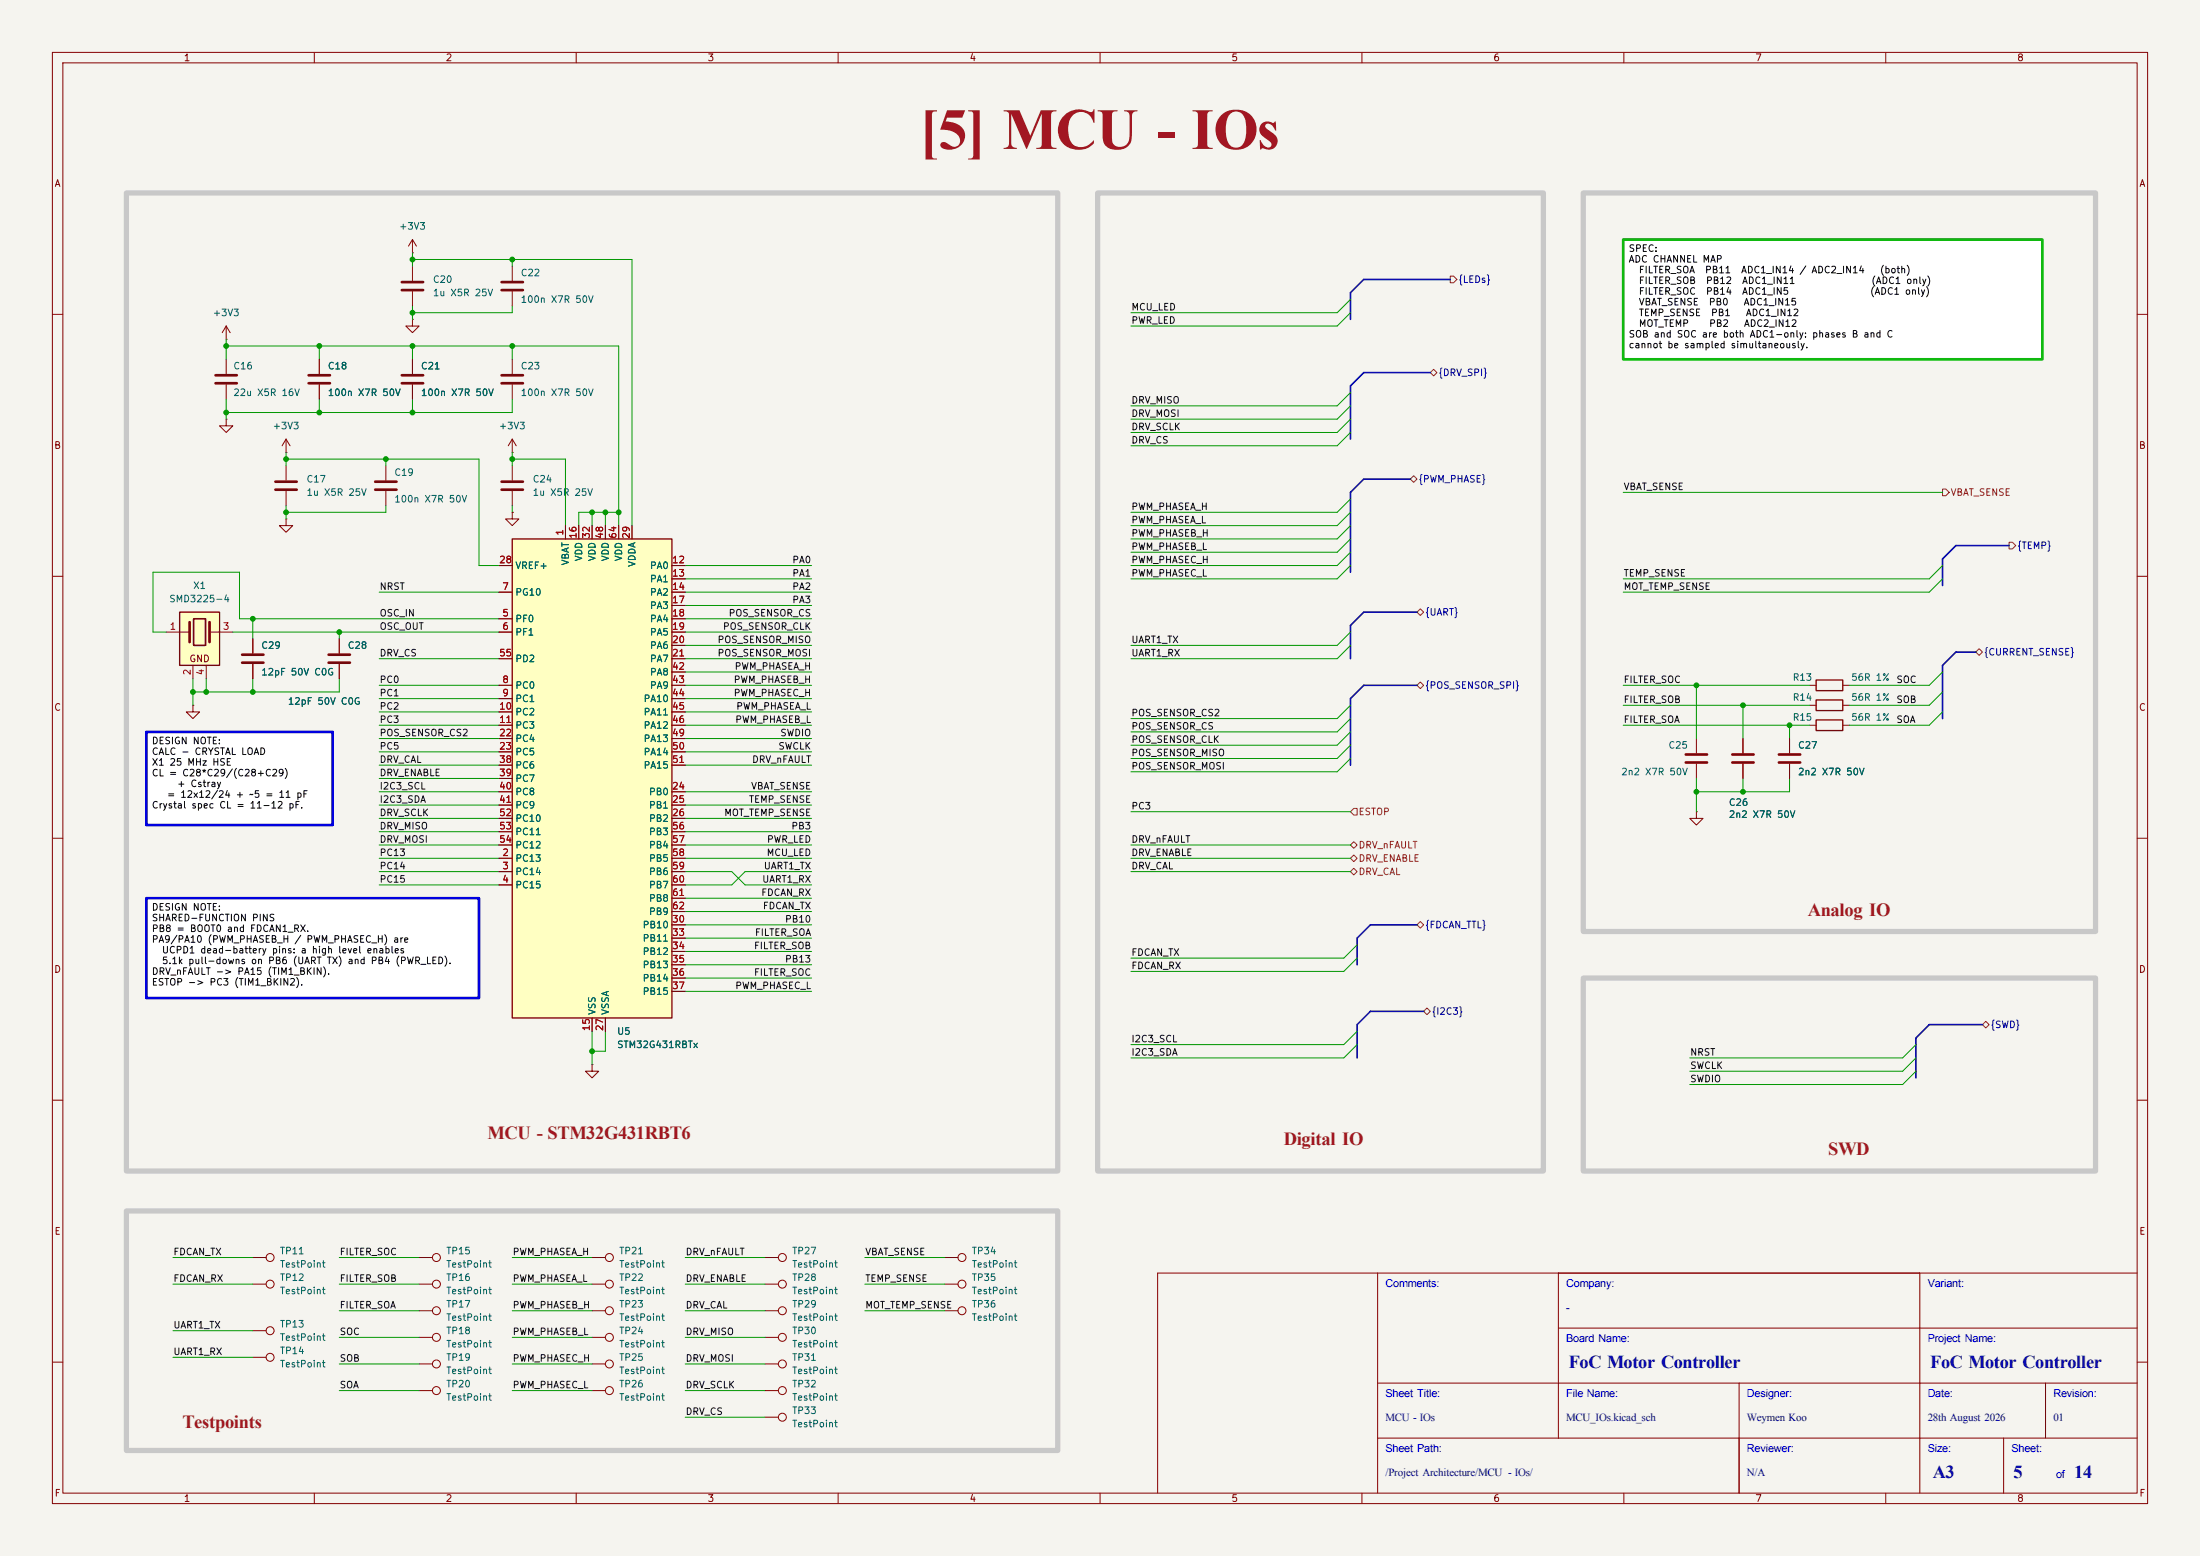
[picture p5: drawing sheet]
<svg xmlns="http://www.w3.org/2000/svg" width="420mm" height="297mm" viewBox="0 0 420 297" stroke-linecap="round" stroke-linejoin="round" font-family="sans-serif">
<path d="M0 0h420v297h-420z" fill="#f5f4ef" stroke="#f5f4ef" stroke-width=".19"/>
<g fill="none" stroke="#840000" stroke-width=".19">
<path d="M10 10h400v277h-400zM12 12h396v273h-396zM60 10v2M110 10v2M160 10v2M210 10v2M260 10v2M310 10v2M360 10v2M10 60h2M408 60h2M10 110h2"/>
<path d="M408 110h2M10 160h2M408 160h2M10 210h2M408 210h2M263 243v42M297.5 253.5h110.5M297.5 243v31.5M366.5 243v42M408 243h-187v42M10 260h2M263 274.5h145"/>
<path d="M263 264h145M332 264v21M382.5 274.5v10.5M390.5 264v10.5M408 260h2M60 285v2M110 285v2M160 285v2M210 285v2M260 285v2M310 285v2M360 285v2"/>
</g>
<g fill="#fff">
<path d="M309.9 45.7h80v22.9h-80z"/>
<path d="M27.9 171.5h63.5v19h-63.5z"/>
<path d="M27.9 139.7h35.6v17.8h-35.6z"/>
</g>
<g fill="none" stroke="#840000" stroke-width=".19">
<path d="M78.7 48.3h.1M78.7 45.7l-.7 1.3M78.7 45.7l.8 1.3M78.7 45.7v2.6M97.8 50.8v2.8M97.8 55.6v2.8M43.2 68.6v2.8M43.2 73.4v2.8M61 68.6v2.8M61 73.4v2.8M97.8 68.6v2.8M97.8 73.4v2.8"/>
<path d="M43.2 80v1.3h1.2l-1.2 1.3-1.3-1.3h1.3M43.2 80h.1M54.6 99.1v1.2h1.3l-1.3 1.3-1.3-1.3h1.3M54.6 99.1h.1M54.6 86.4h.1M54.6 83.8l-.8 1.3M54.6 83.8l.8 1.3M54.6 83.8v2.6M54.6 88.9v2.8M54.6 93.7v2.8M73.7 88.9v2.8M73.7 93.7v2.8"/>
<path d="M97.8 86.4h.1M97.8 97.8v1.3h1.3l-1.3 1.2-1.3-1.2h1.3M97.8 97.8h.1M97.8 83.8l-.8 1.3M97.8 83.8l.8 1.3M97.8 83.8v2.6M97.8 88.9v2.8M97.8 93.7v2.8M36.8 134.6v1.3h-1.2l1.2 1.3 1.3-1.3h-1.3M36.8 134.6h.1M48.3 121.9v2.8M48.3 126.7v2.8"/>
<path d="M64.8 121.9v2.8M64.8 126.7v2.8M323.8 154.9v1.3h1.3l-1.3 1.3-1.2-1.3h1.2M323.8 154.9h.1M323.8 141v2.8M323.8 145.8v2.8M332.7 141v2.8M332.7 145.8v2.8M48.3 245.1h2.5M48.3 259.1h2.5M48.3 254h2.5M146 250.2h2.6"/>
<path d="M146 245.1h2.6M146 240h2.6M146 255.3h2.6M180.3 250.2h2.6M180.3 245.1h2.6M180.3 240h2.6M146 270.5h2.6M146 260.3h2.6"/>
<circle cx="51.6" cy="259.1" r=".76"/>
<circle cx="51.6" cy="245.1" r=".76"/>
<circle cx="51.6" cy="254" r=".76"/>
<circle cx="149.4" cy="255.3" r=".76"/>
<circle cx="149.4" cy="245.1" r=".76"/>
<circle cx="149.4" cy="250.2" r=".76"/>
<circle cx="149.4" cy="240" r=".76"/>
<circle cx="183.6" cy="240" r=".76"/>
<circle cx="183.6" cy="250.2" r=".76"/>
<circle cx="183.6" cy="245.1" r=".76"/>
<circle cx="149.4" cy="260.3" r=".76"/>
<circle cx="149.4" cy="270.5" r=".76"/>
</g>
<g fill="none" stroke="#840000" stroke-width=".51">
<path d="M95.8 53.8h4M95.8 55.4h4M41.1 71.6h4.1M41.1 73.2h4.1M58.9 71.6h4.1M58.9 73.2h4.1M95.8 71.6h4M95.8 73.2h4M52.6 91.9h4M52.6 93.5h4M71.6 91.9h4.1M71.6 93.5h4.1"/>
<path d="M95.8 91.9h4M95.8 93.5h4M46.2 125h4.1M46.2 126.5h4.1M62.7 125h4.1M62.7 126.5h4.1M321.8 144h4.1M321.8 145.5h4.1M330.7 144h4.1M330.7 145.5h4.1"/>
</g>
<path d="M34.3 116.8h7.6v10.2h-7.6z" fill="#ffffc2"/>
<path d="M34.3 116.8h7.6v10.2h-7.6zM346.7 129.8h5.1v2h-5.1zM346.7 133.6h5.1v2h-5.1z" fill="none" stroke="#840000" stroke-width=".25"/>
<g fill="none" stroke="#840000" stroke-width=".19">
<path d="M78.7 50.8v2.8M78.7 55.6v2.8M43.2 64.8h.1M43.2 62.2l-.8 1.3M43.2 62.2l.7 1.3M43.2 62.2v2.6M78.7 61v1.2h1.3l-1.3 1.3-1.2-1.3h1.2M78.7 61h.1M31.7 120.7h4.5M36.8 127v2.5M39.4 127v2.5M40 120.7h4.4"/>
<path d="M345.4 130.8h1.3M345.4 134.6h1.3M351.8 130.8h1.3M351.8 134.6h1.3M48.3 240h2.5M146 265.4h2.6"/>
<circle cx="51.6" cy="240" r=".76"/>
<circle cx="149.4" cy="265.4" r=".76"/>
</g>
<path d="M76.7 53.8h4.1M76.7 55.4h4.1M36.2 118.7v3.9M40 118.7v3.9" fill="none" stroke="#840000" stroke-width=".51"/>
<path d="M37 118.1h2.2v5.1h-2.2z" fill="none" stroke="#840000" stroke-width=".3"/>
<path d="M97.8 102.9h30.5v91.4h-30.5z" fill="#ffffc2"/>
<path d="M97.8 102.9h30.5v91.4h-30.5zM346.7 137.4h5.1v2h-5.1z" fill="none" stroke="#840000" stroke-width=".25"/>
<g fill="none" stroke="#840000" stroke-width=".19">
<path d="M61 68.6v2.8M61 73.4v2.8M78.7 68.6v2.8M78.7 73.4v2.8M97.8 97.8h.1M95.2 118.1h2.6M95.2 113h2.6M95.2 108h2.6M107.9 100.3v2.6M110.5 100.3v2.6M113 100.3v2.6M115.6 100.3v2.6"/>
<path d="M118.1 100.3v2.6M120.6 100.3v2.6M128.3 118.1h2.5M128.3 113h2.5M128.3 108h2.5M128.3 110.5h2.5M128.3 115.6h2.5M48.3 121.9v2.8M48.3 126.7v2.8M64.8 121.9v2.8M64.8 126.7v2.8M95.2 120.7h2.6"/>
<path d="M95.2 130.8h2.6M95.2 133.4h2.6M95.2 135.9h2.6M95.2 138.4h2.6M95.2 125.7h2.6M128.3 120.7h2.5M128.3 130.8h2.5M128.3 133.4h2.5M128.3 135.9h2.5M128.3 138.4h2.5M128.3 123.2h2.5M128.3 125.7h2.5"/>
<path d="M128.3 128.3h2.5M345.4 138.4h1.3M351.8 138.4h1.3M95.2 141h2.6M95.2 143.5h2.6M95.2 151.1h2.6M95.2 153.7h2.6M95.2 156.2h2.6M95.2 146.1h2.6M95.2 148.6h2.6M95.2 158.8h2.6M128.3 141h2.5"/>
<path d="M128.3 143.5h2.5M128.3 151.1h2.5M128.3 153.7h2.5M128.3 156.2h2.5M128.3 146.1h2.5M128.3 158.8h2.5M332.7 141v2.8M332.7 145.8v2.8M341.6 141v2.8M341.6 145.8v2.8M95.2 163.8h2.6M95.2 166.4h2.6"/>
<path d="M95.2 168.9h2.6M95.2 161.3h2.6M128.3 163.8h2.5M128.3 166.4h2.5M128.3 168.9h2.5M128.3 176.5h2.5M128.3 179.1h2.5M128.3 161.3h2.5M128.3 171.5h2.5M128.3 174h2.5M113 194.3v2.6M115.6 194.3v2.6"/>
<path d="M128.3 181.6h2.5M128.3 184.2h2.5M128.3 186.7h2.5M128.3 189.2h2.5M113 203.2v1.3h1.3l-1.3 1.2-1.2-1.2h1.2M113 203.2h.1M80 245.1h2.5M80 250.2h2.5M80 240h2.5M80 255.3h2.5M113 245.1h2.6M113 250.2h2.6"/>
<path d="M113 240h2.6M113 255.3h2.6M80 260.3h2.5M80 265.4h2.5M113 260.3h2.6M113 265.4h2.6"/>
<circle cx="83.3" cy="240" r=".76"/>
<circle cx="83.3" cy="245.1" r=".76"/>
<circle cx="83.3" cy="250.2" r=".76"/>
<circle cx="83.3" cy="255.3" r=".76"/>
<circle cx="116.3" cy="240" r=".76"/>
<circle cx="116.3" cy="245.1" r=".76"/>
<circle cx="116.3" cy="250.2" r=".76"/>
<circle cx="116.3" cy="255.3" r=".76"/>
<circle cx="83.3" cy="265.4" r=".76"/>
<circle cx="83.3" cy="260.3" r=".76"/>
<circle cx="116.3" cy="265.4" r=".76"/>
<circle cx="116.3" cy="260.3" r=".76"/>
</g>
<path d="M76.7 71.6h4.1M76.7 73.2h4.1M339.6 144h4.1M339.6 145.5h4.1" fill="none" stroke="#840000" stroke-width=".51"/>
<g fill="none" stroke="#725600" stroke-width=".19">
<path d="M276.9 52.7h.6l.6 .6-.6 .7h-.6zM273 71.1l.7-.6 .6 .6-.6 .7zM269.2 91.4l.7-.6 .6 .6-.6 .7zM370.8 93.3h.7l.6 .7-.6 .6h-.7zM270.5 116.8l.6-.6 .7 .6-.7 .7zM383.5 103.5h.7l.6 .6-.6 .7h-.7zM270.5 130.8l.6-.6 .7 .6-.7 .6zM377.8 123.8l.7 .7-.7 .6-.6-.6zM258.4 154.3h.7v1.3h-.7l-.6-.7zM257.8 161.3l.6-.6 .7 .6-.7 .6zM257.8 166.4l.6-.7 .7 .7-.7 .6zM257.8 163.8l.6-.6 .7 .6-.7 .7z"/>
<path d="M270.5 176.5l.6-.6 .7 .6-.7 .7zM271.8 193l.6-.6 .6 .6-.6 .7zM378.5 195.6l.6-.7 .6 .7-.6 .6z"/>
</g>
<path d="M276.9 53.3h-16.6l-2.5 2.6v5.1M273 71.1h-12.7l-2.5 2.6v10.1M269.2 91.4h-8.9l-2.5 2.6v15.2M270.5 116.8h-10.2l-2.5 2.6v6.3M383.5 104.1h-10.1l-2.6 2.6v5.1M270.5 130.8h-10.2l-2.5 2.6v12.7M377.2 124.5h-3.8l-2.6 2.5v10.2M270.5 176.5h-8.9l-2.5 2.6v5.1M271.8 193h-10.2l-2.5 2.6v6.3M378.5 195.6h-10.2l-2.5 2.5v7.6" fill="none" stroke="#000084" stroke-width=".3"/>
<g fill="none" stroke="#009600" stroke-width=".19">
<path d="M78.7 48.3v2.5M78.7 58.4v2.6M78.7 49.5h41.9v50.8M97.8 49.5v1.3M97.8 58.4v1.3h-19.1M257.8 59.7l-2.5 2.5h-39.4M257.8 57.2l-2.5 2.5h-39.4M43.2 64.8v3.8M43.2 76.2v3.8M43.2 66h74.9v34.3M61 66v2.6M61 76.2v2.5"/>
<path d="M78.7 66v2.6M78.7 76.2v2.5M97.8 76.2v2.5h-54.6M97.8 66v2.6M257.8 77.5l-2.5 2.5h-39.4M257.8 74.9l-2.5 2.6h-39.4M54.6 86.4v2.5M54.6 96.5v2.6M54.6 87.6h36.8v20.4h3.8M73.7 96.5v1.3h-19.1M73.7 87.6v1.3M97.8 86.4v2.5"/>
<path d="M97.8 96.5v1.3M97.8 87.6h10.1v12.7M113 97.8v2.5M115.6 97.8v2.5M118.1 97.8h-7.6v2.5M257.8 80l-2.5 2.6h-39.4M257.8 97.8l-2.5 2.5h-39.4M257.8 82.6l-2.5 2.5h-39.4M257.8 95.3l-2.5 2.5h-39.4M309.9 94h60.9M48.3 118.1v3.8M72.4 113h22.8"/>
<path d="M95.2 118.1h-49.5v-8.9h-16.5v11.5h2.5M130.8 113h24.1M130.8 108h24.1M130.8 110.5h24.1M130.8 118.1h24.1M130.8 115.6h24.1M257.8 105.4l-2.5 2.6h-39.4M257.8 100.3l-2.5 2.6h-39.4M257.8 108l-2.5 2.5h-39.4M257.8 102.9l-2.5 2.5h-39.4M370.8 110.5l-2.5 2.5h-58.4M370.8 108l-2.5 2.5h-58.4"/>
<path d="M36.8 129.5v5.1M39.4 129.5v2.6M44.4 120.7h50.8M48.3 129.5v2.6M64.8 120.7v1.2M64.8 129.5v2.6h-28M72.4 138.4h22.8M72.4 125.7h22.8M72.4 130.8h22.8M72.4 135.9h22.8M72.4 133.4h22.8M130.8 138.4h24.1"/>
<path d="M130.8 125.7h24.1M130.8 130.8h24.1M130.8 123.2h24.1M130.8 128.3h24.1M130.8 120.7h24.1M130.8 135.9h24.1M130.8 133.4h24.1M257.8 123.2l-2.5 2.5h-39.4M257.8 137.2l-2.5 2.5h-39.4M257.8 134.6l-2.5 2.6h-39.4M257.8 139.7l-2.5 2.5h-39.4M257.8 120.7l-2.5 2.5h-39.4"/>
<path d="M309.9 134.6h35.5M309.9 138.4h35.5M309.9 130.8h35.5M323.8 130.8v10.2M332.7 134.6v6.4M341.6 138.4v2.6M370.8 132.1l-2.5 2.5h-15.2M370.8 135.9l-2.5 2.5h-15.2M370.8 128.3l-2.5 2.5h-15.2M72.4 151.1h22.8M72.4 148.6h22.8M72.4 146.1h22.8"/>
<path d="M72.4 153.7h22.8M72.4 143.5h22.8M72.4 141h22.8M72.4 156.2h22.8M72.4 158.8h22.8M130.8 151.1h24.1M130.8 146.1h24.1M130.8 153.7h24.1M130.8 143.5h24.1M130.8 141h24.1M130.8 156.2h24.1M130.8 158.8h24.1"/>
<path d="M215.9 154.9h41.9M257.8 144.8l-2.5 2.5h-39.4M257.8 142.2l-2.5 2.6h-39.4M323.8 148.6v6.3M332.7 148.6v2.5M341.6 148.6v2.5h-17.8M72.4 161.3h22.8M72.4 166.4h22.8M72.4 163.8h22.8M72.4 168.9h22.8M130.8 161.3h24.1M130.8 166.4h8.9l2.5 2.5h12.7"/>
<path d="M130.8 179.1h24.1M130.8 171.5h24.1M130.8 174h24.1M130.8 163.8h24.1M130.8 176.5h24.1M154.9 166.4h-12.7l-2.5 2.5h-8.9M215.9 161.3h41.9M215.9 166.4h41.9M215.9 163.8h41.9M113 196.9v6.3M115.6 196.9v3.8h-2.6M130.8 181.6h24.1"/>
<path d="M130.8 186.7h24.1M130.8 184.2h24.1M130.8 189.2h24.1M259.1 199.4l-2.6 2.5h-40.6M259.1 182.9l-2.6 2.5h-40.6M259.1 196.9l-2.6 2.5h-40.6M259.1 180.3l-2.6 2.6h-40.6M365.8 199.4l-2.6 2.5h-40.6M365.8 204.5l-2.6 2.5h-40.6M365.8 201.9l-2.6 2.6h-40.6M33 259.1h15.3M33 245.1h15.3"/>
<path d="M33 240h15.3M33 254h15.3M64.8 250.2h15.2M64.8 255.3h15.2M64.8 245.1h15.2M64.8 240h15.2M97.8 250.2h15.2M97.8 255.3h15.2M97.8 245.1h15.2M97.8 240h15.2M130.8 250.2h15.2M130.8 255.3h15.2"/>
<path d="M130.8 245.1h15.2M130.8 240h15.2M165.1 250.2h15.2M165.1 245.1h15.2M165.1 240h15.2M64.8 265.4h15.2M64.8 260.3h15.2M97.8 265.4h15.2M97.8 260.3h15.2M130.8 270.5h15.2M130.8 265.4h15.2M130.8 260.3h15.2"/>
</g>
<path d="M309.9 45.7h80v22.9h-80z" fill="none" stroke="#00c200" stroke-width=".51"/>
<path d="M27.9 139.7h35.6v17.8h-35.6zM27.9 171.5h63.5v19h-63.5z" fill="none" stroke="#00f" stroke-width=".51"/>
<path d="M24.1 36.8h177.8v186.7h-177.8zM209.5 36.8h85.1v186.7h-85.1zM302.3 36.8h97.7v141h-97.7zM302.3 186.7h97.7v36.8h-97.7zM24.1 231.1h177.8v45.8h-177.8z" fill="none" stroke="#c8c8c8" stroke-width="1"/>
<g fill="#009600" stroke="#009600" stroke-width=".19">
<circle cx="54.6" cy="97.8" r=".46"/>
<circle cx="48.3" cy="118.1" r=".46"/>
<circle cx="43.2" cy="78.7" r=".46"/>
<circle cx="54.6" cy="87.6" r=".46"/>
<circle cx="43.2" cy="66" r=".46"/>
<circle cx="48.3" cy="132.1" r=".46"/>
<circle cx="39.4" cy="132.1" r=".46"/>
<circle cx="36.8" cy="132.1" r=".46"/>
<circle cx="64.8" cy="120.7" r=".46"/>
<circle cx="73.7" cy="87.6" r=".46"/>
<circle cx="115.6" cy="97.8" r=".46"/>
<circle cx="118.1" cy="97.8" r=".46"/>
<circle cx="113" cy="97.8" r=".46"/>
<circle cx="97.8" cy="87.6" r=".46"/>
<circle cx="78.7" cy="66" r=".46"/>
<circle cx="97.8" cy="66" r=".46"/>
<circle cx="78.7" cy="78.7" r=".46"/>
<circle cx="78.7" cy="49.5" r=".46"/>
<circle cx="97.8" cy="49.5" r=".46"/>
<circle cx="78.7" cy="59.7" r=".46"/>
<circle cx="61" cy="66" r=".46"/>
<circle cx="61" cy="78.7" r=".46"/>
<circle cx="323.8" cy="130.8" r=".46"/>
<circle cx="332.7" cy="134.6" r=".46"/>
<circle cx="332.7" cy="151.1" r=".46"/>
<circle cx="323.8" cy="151.1" r=".46"/>
<circle cx="341.6" cy="138.4" r=".46"/>
<circle cx="113" cy="200.7" r=".46"/>
</g>
<text font-size="11.1" fill="#a21622" x="175.5" y="28.4">[5] MCU - IOs</text>
<g font-size="3.5" fill="#a21622">
<text x="345.1" y="174.8">Analog IO</text>
<text x="93.1" y="217.4">MCU - STM32G431RBT6</text>
<text x="245.1" y="218.6">Digital IO</text>
<text x="349" y="220.5">SWD</text>
<text x="34.8" y="272.6">Testpoints</text>
</g>
<g font-size="3.5" fill="#00007f">
<text x="299.5" y="261.1">FoC Motor Controller</text>
<text x="368.5" y="261.1">FoC Motor Controller</text>
<text x="369" y="282.1">A3</text>
<text x="384.4" y="282.1">5</text>
<text x="396" y="282.1">14</text>
</g>
<g font-size="2.1" fill="#00f">
<text x="264.5" y="245.7">Comments:</text>
<text x="299" y="245.7">Company:</text>
<text x="368" y="245.7">Variant:</text>
<text x="299" y="256.2">Board Name:</text>
<text x="368" y="256.2">Project Name:</text>
<text x="264.5" y="266.7">Sheet Title:</text>
<text x="299" y="266.7">File Name:</text>
<text x="333.5" y="266.7">Designer:</text>
<text x="368" y="266.7">Date:</text>
<text x="392" y="266.7">Revision:</text>
<text x="264.5" y="277.2">Sheet Path:</text>
<text x="333.5" y="277.2">Reviewer:</text>
<text x="368" y="277.2">Size:</text>
<text x="384" y="277.2">Sheet:</text>
<text x="392.5" y="282.2">of</text>
</g>
<g font-size="2.1" fill="#00007f">
<text x="299" y="250.2">-</text>
<text x="264.5" y="271.2">MCU - IOs</text>
<text x="299" y="271.2">MCU_IOs.kicad_sch</text>
<text x="333.5" y="271.2">Weymen Koo</text>
<text x="368" y="271.2">28th August 2026</text>
<text x="392" y="271.2">01</text>
<text x="264.5" y="281.7">/Project Architecture/MCU - IOs/</text>
<text x="333.5" y="281.7">N/A</text>
</g>
<g font-size="1.3" fill="#840000">
<text x="35" y="12">1</text>
<text x="85" y="12">2</text>
<text x="135" y="12">3</text>
<text x="185" y="12">4</text>
<text x="235" y="12">5</text>
<text x="285" y="12">6</text>
<text x="335" y="12">7</text>
<text x="385" y="12">8</text>
<text x="10.3" y="36">A</text>
<text x="408.3" y="36">A</text>
<text x="10.2" y="86">B</text>
<text x="408.2" y="86">B</text>
<text x="36" y="126.7">GND</text>
<text x="10.2" y="136">C</text>
<text x="408.2" y="136">C</text>
<text x="10.2" y="186">D</text>
<text x="408.2" y="186">D</text>
<text x="10.3" y="236">E</text>
<text x="408.3" y="236">E</text>
<text x="10.3" y="286">F</text>
<text x="35" y="287">1</text>
<text x="85" y="287">2</text>
<text x="135" y="287">3</text>
<text x="185" y="287">4</text>
<text x="235" y="287">5</text>
<text x="285" y="287">6</text>
<text x="335" y="287">7</text>
<text x="385" y="287">8</text>
<text x="408.3" y="286">F</text>
</g>
<g font-size="1.3" fill="#006464">
<text x="76.1" y="44.1">+3V3</text>
<text x="99.3" y="53">C22</text>
<text x="82.5" y="54.3">C20</text>
<text x="82.5" y="56.8">1u X5R 25V</text>
<text x="99.3" y="58.1">100n X7R 50V</text>
<text x="40.5" y="60.7">+3V3</text>
<text x="44.4" y="70.8">C16</text>
<text x="62.5" y="70.8">C18</text>
<text x="80.2" y="70.8">C21</text>
<text x="99.3" y="70.8">C23</text>
<text x="44.4" y="75.9">22u X5R 16V</text>
<text x="62.5" y="75.9">100n X7R 50V</text>
<text x="80.2" y="75.9">100n X7R 50V</text>
<text x="99.3" y="75.9">100n X7R 50V</text>
<text x="51.9" y="82.2">+3V3</text>
<text x="95.1" y="82.2">+3V3</text>
<text x="58.4" y="92.4">C17</text>
<text x="58.4" y="94.9">1u X5R 25V</text>
<text x="75.2" y="91.1">C19</text>
<text x="101.6" y="92.4">C24</text>
<text x="101.6" y="94.9">1u X5R 25V</text>
<text x="75.2" y="96.2">100n X7R 50V</text>
<text x="111.5" y="107.2" transform="rotate(-90 111.5 107.2)">VDD</text>
<text x="114" y="107.2" transform="rotate(-90 114 107.2)">VDD</text>
<text x="116.5" y="107.2" transform="rotate(-90 116.5 107.2)">VDD</text>
<text x="119.1" y="107.2" transform="rotate(-90 119.1 107.2)">VDD</text>
<text x="36.8" y="112.7">X1</text>
<text x="98.3" y="114">PG10</text>
<text x="98.3" y="108.9">VREF+</text>
<text x="108.9" y="108" transform="rotate(-90 108.9 108)">VBAT</text>
<text x="121.6" y="108.3" transform="rotate(-90 121.6 108.3)">VDDA</text>
<text x="124" y="108.9">PA0</text>
<text x="124" y="111.5">PA1</text>
<text x="124" y="114">PA2</text>
<text x="32.2" y="115.3">SMD3225-4</text>
<text x="98.3" y="119.1">PF0</text>
<text x="124" y="116.5">PA3</text>
<text x="124" y="119.1">PA4</text>
<text x="49.8" y="124.2">C29</text>
<text x="66.3" y="124.2">C28</text>
<text x="98.3" y="121.6">PF1</text>
<text x="124" y="121.6">PA5</text>
<text x="124" y="124.2">PA6</text>
<text x="49.8" y="129.2">12pF 50V C0G</text>
<text x="98.3" y="131.8">PC0</text>
<text x="98.3" y="126.7">PD2</text>
<text x="124" y="126.7">PA7</text>
<text x="124" y="129.2">PA8</text>
<text x="124" y="131.8">PA9</text>
<text x="342.1" y="130.2">R13</text>
<text x="353.3" y="130.2">56R 1%</text>
<text x="54.8" y="134.8">12pF 50V C0G</text>
<text x="98.3" y="134.3">PC1</text>
<text x="98.3" y="136.9">PC2</text>
<text x="122.8" y="134.3">PA10</text>
<text x="122.8" y="136.9">PA11</text>
<text x="342.1" y="134.1">R14</text>
<text x="342.1" y="137.9">R15</text>
<text x="353.3" y="134.1">56R 1%</text>
<text x="353.3" y="137.9">56R 1%</text>
<text x="98.3" y="139.4">PC3</text>
<text x="98.3" y="141.9">PC4</text>
<text x="122.8" y="139.4">PA12</text>
<text x="122.8" y="141.9">PA13</text>
<text x="318.4" y="143.2">C25</text>
<text x="343.1" y="143.2">C27</text>
<text x="98.3" y="144.5">PC5</text>
<text x="98.3" y="147">PC6</text>
<text x="98.3" y="149.6">PC7</text>
<text x="122.8" y="144.5">PA14</text>
<text x="122.8" y="147">PA15</text>
<text x="309.4" y="148.3">2n2 X7R 50V</text>
<text x="343.1" y="148.3">2n2 X7R 50V</text>
<text x="98.3" y="152.1">PC8</text>
<text x="98.3" y="154.6">PC9</text>
<text x="123.8" y="152.1">PB0</text>
<text x="123.8" y="154.6">PB1</text>
<text x="329.9" y="154.1">C26</text>
<text x="98.3" y="157.2">PC10</text>
<text x="98.3" y="159.7">PC11</text>
<text x="123.8" y="157.2">PB2</text>
<text x="123.8" y="159.7">PB3</text>
<text x="329.9" y="156.4">2n2 X7R 50V</text>
<text x="98.3" y="164.8">PC13</text>
<text x="98.3" y="167.3">PC14</text>
<text x="98.3" y="162.3">PC12</text>
<text x="123.8" y="162.3">PB4</text>
<text x="123.8" y="164.8">PB5</text>
<text x="123.8" y="167.3">PB6</text>
<text x="98.3" y="169.9">PC15</text>
<text x="123.8" y="169.9">PB7</text>
<text x="123.8" y="172.4">PB8</text>
<text x="122.6" y="177.5">PB10</text>
<text x="123.8" y="175">PB9</text>
<text x="122.6" y="180">PB11</text>
<text x="122.6" y="182.6">PB12</text>
<text x="122.6" y="185.1">PB13</text>
<text x="122.6" y="187.7">PB14</text>
<text x="122.6" y="190.2">PB15</text>
<text x="114" y="193.8" transform="rotate(-90 114 193.8)">VSS</text>
<text x="116.5" y="193.8" transform="rotate(-90 116.5 193.8)">VSSA</text>
<text x="117.7" y="197.8">U5</text>
<text x="117.7" y="200.4">STM32G431RBTx</text>
<text x="53.3" y="239.7">TP11</text>
<text x="85.1" y="239.7">TP15</text>
<text x="118.1" y="239.7">TP21</text>
<text x="151.1" y="239.7">TP27</text>
<text x="185.4" y="239.7">TP34</text>
<text x="53.3" y="244.8">TP12</text>
<text x="53.3" y="242.3">TestPoint</text>
<text x="85.1" y="242.3">TestPoint</text>
<text x="85.1" y="244.8">TP16</text>
<text x="118.1" y="244.8">TP22</text>
<text x="118.1" y="242.3">TestPoint</text>
<text x="151.1" y="244.8">TP28</text>
<text x="151.1" y="242.3">TestPoint</text>
<text x="185.4" y="244.8">TP35</text>
<text x="185.4" y="242.3">TestPoint</text>
<text x="53.3" y="247.3">TestPoint</text>
<text x="85.1" y="249.9">TP17</text>
<text x="85.1" y="247.3">TestPoint</text>
<text x="118.1" y="247.3">TestPoint</text>
<text x="118.1" y="249.9">TP23</text>
<text x="151.1" y="247.3">TestPoint</text>
<text x="151.1" y="249.9">TP29</text>
<text x="185.4" y="249.9">TP36</text>
<text x="185.4" y="247.3">TestPoint</text>
<text x="53.3" y="253.7">TP13</text>
<text x="53.3" y="256.2">TestPoint</text>
<text x="85.1" y="255">TP18</text>
<text x="85.1" y="257.5">TestPoint</text>
<text x="85.1" y="252.4">TestPoint</text>
<text x="118.1" y="252.4">TestPoint</text>
<text x="118.1" y="255">TP24</text>
<text x="118.1" y="257.5">TestPoint</text>
<text x="151.1" y="255">TP30</text>
<text x="151.1" y="257.5">TestPoint</text>
<text x="151.1" y="252.4">TestPoint</text>
<text x="185.4" y="252.4">TestPoint</text>
<text x="53.3" y="258.8">TP14</text>
<text x="53.3" y="261.3">TestPoint</text>
<text x="85.1" y="260">TP19</text>
<text x="85.1" y="262.6">TestPoint</text>
<text x="118.1" y="260">TP25</text>
<text x="118.1" y="262.6">TestPoint</text>
<text x="151.1" y="260">TP31</text>
<text x="151.1" y="262.6">TestPoint</text>
<text x="85.1" y="265.1">TP20</text>
<text x="85.1" y="267.7">TestPoint</text>
<text x="118.1" y="265.1">TP26</text>
<text x="118.1" y="267.7">TestPoint</text>
<text x="151.1" y="265.1">TP32</text>
<text x="151.1" y="267.7">TestPoint</text>
<text x="151.1" y="270.2">TP33</text>
<text x="151.1" y="272.7">TestPoint</text>
</g>
<g font-size="1.3">
<text x="310.8" y="48.4">SPEC:</text>
<text x="310.8" y="50.4">ADC CHANNEL MAP</text>
<text x="312.7" y="52.5">FILTER_SOA</text>
<text x="325.4" y="52.5">PB11</text>
<text x="332.3" y="52.5">ADC1_IN14 / ADC2_IN14</text>
<text x="358.8" y="52.5">(both)</text>
<text x="312.7" y="54.5">FILTER_SOB</text>
<text x="312.7" y="56.6">FILTER_SOC</text>
<text x="312.7" y="58.6">VBAT_SENSE</text>
<text x="325.6" y="54.5">PB12</text>
<text x="325.6" y="56.6">PB14</text>
<text x="326.1" y="58.6">PB0</text>
<text x="332.5" y="54.5">ADC1_IN11</text>
<text x="332.5" y="56.6">ADC1_IN5</text>
<text x="332.8" y="58.6">ADC1_IN15</text>
<text x="357.1" y="54.5">(ADC1 only)</text>
<text x="310.8" y="64.7">SOB and SOC are both ADC1-only: phases B and C</text>
<text x="312.7" y="60.6">TEMP_SENSE</text>
<text x="312.7" y="62.7">MOT_TEMP</text>
<text x="326.2" y="62.7">PB2</text>
<text x="326.5" y="60.6">PB1</text>
<text x="332.8" y="62.7">ADC2_IN12</text>
<text x="333.2" y="60.6">ADC1_IN12</text>
<text x="310.8" y="66.8">cannot be sampled simultaneously.</text>
<text x="28.9" y="142.4">DESIGN NOTE:</text>
<text x="28.9" y="144.4">CALC - CRYSTAL LOAD</text>
<text x="28.9" y="146.4">X1 25 MHz HSE</text>
<text x="28.9" y="148.5">CL = C28*C29/(C28+C29)</text>
<text x="28.9" y="154.6">Crystal spec CL = 11-12 pF.</text>
<text x="31.8" y="152.6">= 12x12/24 + ~5 = 11 pF</text>
<text x="33.7" y="150.5">+ Cstray</text>
<text x="28.9" y="174.1">DESIGN NOTE:</text>
<text x="28.9" y="176.2">SHARED-FUNCTION PINS</text>
<text x="28.9" y="178.2">PB8 = BOOT0 and FDCAN1_RX.</text>
<text x="28.9" y="180.2">PA9/PA10 (PWM_PHASEB_H / PWM_PHASEC_H) are</text>
<text x="30.8" y="182.3">UCPD1 dead-battery pins: a high level enables</text>
<text x="30.8" y="184.3">5.1k pull-downs on PB6 (UART TX) and PB4 (PWR_LED).</text>
<text x="28.9" y="186.4">DRV_nFAULT -&gt; PA15 (TIM1_BKIN).</text>
<text x="28.9" y="188.4">ESTOP -&gt; PC3 (TIM1_BKIN2).</text>
</g>
<g font-size="1.3" fill="#0f0f0f">
<text x="215.9" y="59.6">MCU_LED</text>
<text x="215.9" y="62.1">PWR_LED</text>
<text x="215.9" y="77.3">DRV_MISO</text>
<text x="215.9" y="79.9">DRV_MOSI</text>
<text x="215.9" y="82.4">DRV_SCLK</text>
<text x="215.9" y="85">DRV_CS</text>
<text x="309.9" y="93.9">VBAT_SENSE</text>
<text x="215.9" y="97.7">PWM_PHASEA_H</text>
<text x="215.9" y="100.2">PWM_PHASEA_L</text>
<text x="151.1" y="107.8">PA0</text>
<text x="215.9" y="102.7">PWM_PHASEB_H</text>
<text x="215.9" y="105.3">PWM_PHASEB_L</text>
<text x="215.9" y="107.8">PWM_PHASEC_H</text>
<text x="72.4" y="112.9">NRST</text>
<text x="151.1" y="112.9">PA2</text>
<text x="151.1" y="110.4">PA1</text>
<text x="215.9" y="110.4">PWM_PHASEC_L</text>
<text x="309.9" y="110.4">TEMP_SENSE</text>
<text x="309.9" y="112.9">MOT_TEMP_SENSE</text>
<text x="72.4" y="118">OSC_IN</text>
<text x="139" y="118">POS_SENSOR_CS</text>
<text x="151.1" y="115.4">PA3</text>
<text x="72.4" y="125.6">DRV_CS</text>
<text x="72.4" y="120.5">OSC_OUT</text>
<text x="136.9" y="123.1">POS_SENSOR_MISO</text>
<text x="136.9" y="125.6">POS_SENSOR_MOSI</text>
<text x="137.9" y="120.5">POS_SENSOR_CLK</text>
<text x="215.9" y="123.1">UART1_TX</text>
<text x="215.9" y="125.6">UART1_RX</text>
<text x="72.4" y="130.7">PC0</text>
<text x="140" y="130.7">PWM_PHASEB_H</text>
<text x="140.1" y="128.1">PWM_PHASEA_H</text>
<text x="309.9" y="130.7">FILTER_SOC</text>
<text x="361.9" y="130.7">SOC</text>
<text x="72.4" y="133.2">PC1</text>
<text x="72.4" y="135.8">PC2</text>
<text x="140" y="133.2">PWM_PHASEC_H</text>
<text x="140.4" y="135.8">PWM_PHASEA_L</text>
<text x="215.9" y="137">POS_SENSOR_CS2</text>
<text x="309.9" y="134.5">FILTER_SOB</text>
<text x="361.9" y="134.5">SOB</text>
<text x="72.4" y="140.8">POS_SENSOR_CS2</text>
<text x="72.4" y="143.4">PC5</text>
<text x="72.4" y="138.3">PC3</text>
<text x="140.3" y="138.3">PWM_PHASEB_L</text>
<text x="148.5" y="143.4">SWCLK</text>
<text x="148.8" y="140.8">SWDIO</text>
<text x="215.9" y="139.6">POS_SENSOR_CS</text>
<text x="215.9" y="142.1">POS_SENSOR_CLK</text>
<text x="309.9" y="138.3">FILTER_SOA</text>
<text x="361.9" y="138.3">SOA</text>
<text x="72.4" y="145.9">DRV_CAL</text>
<text x="72.4" y="148.5">DRV_ENABLE</text>
<text x="143.5" y="145.9">DRV_nFAULT</text>
<text x="215.9" y="147.2">POS_SENSOR_MOSI</text>
<text x="215.9" y="144.7">POS_SENSOR_MISO</text>
<text x="72.4" y="153.5">I2C3_SDA</text>
<text x="72.4" y="151">I2C3_SCL</text>
<text x="142.9" y="153.5">TEMP_SENSE</text>
<text x="143.3" y="151">VBAT_SENSE</text>
<text x="215.9" y="154.8">PC3</text>
<text x="72.4" y="158.6">DRV_MISO</text>
<text x="72.4" y="161.2">DRV_MOSI</text>
<text x="72.4" y="156.1">DRV_SCLK</text>
<text x="138.1" y="156.1">MOT_TEMP_SENSE</text>
<text x="146.3" y="161.2">PWR_LED</text>
<text x="151" y="158.6">PB3</text>
<text x="215.9" y="161.2">DRV_nFAULT</text>
<text x="72.4" y="166.2">PC14</text>
<text x="72.4" y="163.7">PC13</text>
<text x="145.7" y="166.2">UART1_TX</text>
<text x="146.2" y="163.7">MCU_LED</text>
<text x="215.9" y="163.7">DRV_ENABLE</text>
<text x="215.9" y="166.2">DRV_CAL</text>
<text x="72.4" y="168.8">PC15</text>
<text x="145.2" y="171.3">FDCAN_RX</text>
<text x="145.4" y="168.8">UART1_RX</text>
<text x="145.5" y="173.9">FDCAN_TX</text>
<text x="144" y="178.9">FILTER_SOA</text>
<text x="149.8" y="176.4">PB10</text>
<text x="143.8" y="181.5">FILTER_SOB</text>
<text x="149.8" y="184">PB13</text>
<text x="215.9" y="182.8">FDCAN_TX</text>
<text x="215.9" y="185.3">FDCAN_RX</text>
<text x="140.3" y="189.1">PWM_PHASEC_L</text>
<text x="143.8" y="186.6">FILTER_SOC</text>
<text x="215.9" y="199.3">I2C3_SCL</text>
<text x="215.9" y="201.8">I2C3_SDA</text>
<text x="322.6" y="201.8">NRST</text>
<text x="322.6" y="204.3">SWCLK</text>
<text x="322.6" y="206.9">SWDIO</text>
<text x="33" y="239.9">FDCAN_TX</text>
<text x="64.7" y="239.9">FILTER_SOC</text>
<text x="97.8" y="239.9">PWM_PHASEA_H</text>
<text x="130.8" y="239.9">DRV_nFAULT</text>
<text x="165.1" y="239.9">VBAT_SENSE</text>
<text x="33" y="245">FDCAN_RX</text>
<text x="64.7" y="245">FILTER_SOB</text>
<text x="97.8" y="245">PWM_PHASEA_L</text>
<text x="130.8" y="245">DRV_ENABLE</text>
<text x="165.1" y="245">TEMP_SENSE</text>
<text x="64.7" y="250.1">FILTER_SOA</text>
<text x="97.8" y="250.1">PWM_PHASEB_H</text>
<text x="130.8" y="250.1">DRV_CAL</text>
<text x="165.1" y="250.1">MOT_TEMP_SENSE</text>
<text x="33" y="253.9">UART1_TX</text>
<text x="64.7" y="255.1">SOC</text>
<text x="97.8" y="255.1">PWM_PHASEB_L</text>
<text x="130.8" y="255.1">DRV_MISO</text>
<text x="33" y="259">UART1_RX</text>
<text x="64.7" y="260.2">SOB</text>
<text x="97.8" y="260.2">PWM_PHASEC_H</text>
<text x="130.8" y="260.2">DRV_MOSI</text>
<text x="64.7" y="265.3">SOA</text>
<text x="97.8" y="265.3">PWM_PHASEC_L</text>
<text x="130.8" y="265.3">DRV_SCLK</text>
<text x="130.8" y="270.4">DRV_CS</text>
</g>
<g font-size="1.3" fill="#000084">
<text x="278.3" y="54.3">{LEDs}</text>
<text x="274.5" y="72.1">{DRV_SPI}</text>
<text x="270.7" y="92.4">{PWM_PHASE}</text>
<text x="385" y="105.1">{TEMP}</text>
<text x="271.9" y="117.8">{UART}</text>
<text x="378.6" y="125.4">{CURRENT_SENSE}</text>
<text x="271.9" y="131.8">{POS_SENSOR_SPI}</text>
<text x="271.9" y="177.5">{FDCAN_TTL}</text>
<text x="273.2" y="194">{I2C3}</text>
<text x="379.9" y="196.5">{SWD}</text>
</g>
<g font-size="1.3" fill="#725600">
<text x="372.3" y="94.9">VBAT_SENSE</text>
<text x="259.2" y="155.9">ESTOP</text>
<text x="259.2" y="162.3">DRV_nFAULT</text>
<text x="259.2" y="167.3">DRV_CAL</text>
<text x="259.2" y="164.8">DRV_ENABLE</text>
</g>
<g font-size="1.3" fill="#a90000">
<text x="95.2" y="107.8">28</text>
<text x="107.8" y="102.3" transform="rotate(-90 107.8 102.3)">1</text>
<text x="110.4" y="102.9" transform="rotate(-90 110.4 102.9)">16</text>
<text x="112.9" y="102.9" transform="rotate(-90 112.9 102.9)">32</text>
<text x="115.4" y="102.9" transform="rotate(-90 115.4 102.9)">48</text>
<text x="118" y="102.9" transform="rotate(-90 118 102.9)">64</text>
<text x="120.5" y="102.9" transform="rotate(-90 120.5 102.9)">29</text>
<text x="128.2" y="107.8">12</text>
<text x="95.8" y="112.9">7</text>
<text x="128.2" y="110.4">13</text>
<text x="128.2" y="112.9">14</text>
<text x="95.8" y="118">5</text>
<text x="128.2" y="115.4">17</text>
<text x="128.2" y="118">18</text>
<text x="32.3" y="120.5">1</text>
<text x="42.4" y="120.5">3</text>
<text x="95.2" y="125.6">55</text>
<text x="95.8" y="120.5">6</text>
<text x="128.2" y="120.5">19</text>
<text x="128.2" y="123.1">20</text>
<text x="128.2" y="125.6">21</text>
<text x="36.7" y="129" transform="rotate(-90 36.7 129)">2</text>
<text x="39.2" y="129" transform="rotate(-90 39.2 129)">4</text>
<text x="95.8" y="130.7">8</text>
<text x="128.2" y="128.1">42</text>
<text x="128.2" y="130.7">43</text>
<text x="95.2" y="135.8">10</text>
<text x="95.8" y="133.2">9</text>
<text x="128.2" y="133.2">44</text>
<text x="128.2" y="135.8">45</text>
<text x="95.2" y="138.3">11</text>
<text x="95.2" y="140.8">22</text>
<text x="95.2" y="143.4">23</text>
<text x="128.2" y="138.3">46</text>
<text x="128.2" y="140.8">49</text>
<text x="128.2" y="143.4">50</text>
<text x="95.2" y="145.9">38</text>
<text x="95.2" y="148.5">39</text>
<text x="128.2" y="145.9">51</text>
<text x="95.2" y="151">40</text>
<text x="95.2" y="153.5">41</text>
<text x="128.2" y="151">24</text>
<text x="128.2" y="153.5">25</text>
<text x="95.2" y="156.1">52</text>
<text x="95.2" y="158.6">53</text>
<text x="95.2" y="161.2">54</text>
<text x="128.2" y="156.1">26</text>
<text x="128.2" y="158.6">56</text>
<text x="128.2" y="161.2">57</text>
<text x="95.8" y="163.7">2</text>
<text x="95.8" y="166.2">3</text>
<text x="128.2" y="163.7">58</text>
<text x="128.2" y="166.2">59</text>
<text x="95.8" y="168.8">4</text>
<text x="128.2" y="168.8">60</text>
<text x="128.2" y="171.3">61</text>
<text x="128.2" y="173.9">62</text>
<text x="128.2" y="176.4">30</text>
<text x="128.2" y="178.9">33</text>
<text x="128.2" y="181.5">34</text>
<text x="128.2" y="184">35</text>
<text x="128.2" y="186.6">36</text>
<text x="128.2" y="189.1">37</text>
<text x="112.9" y="196.9" transform="rotate(-90 112.9 196.9)">15</text>
<text x="115.4" y="196.9" transform="rotate(-90 115.4 196.9)">27</text>
</g>
</svg>
